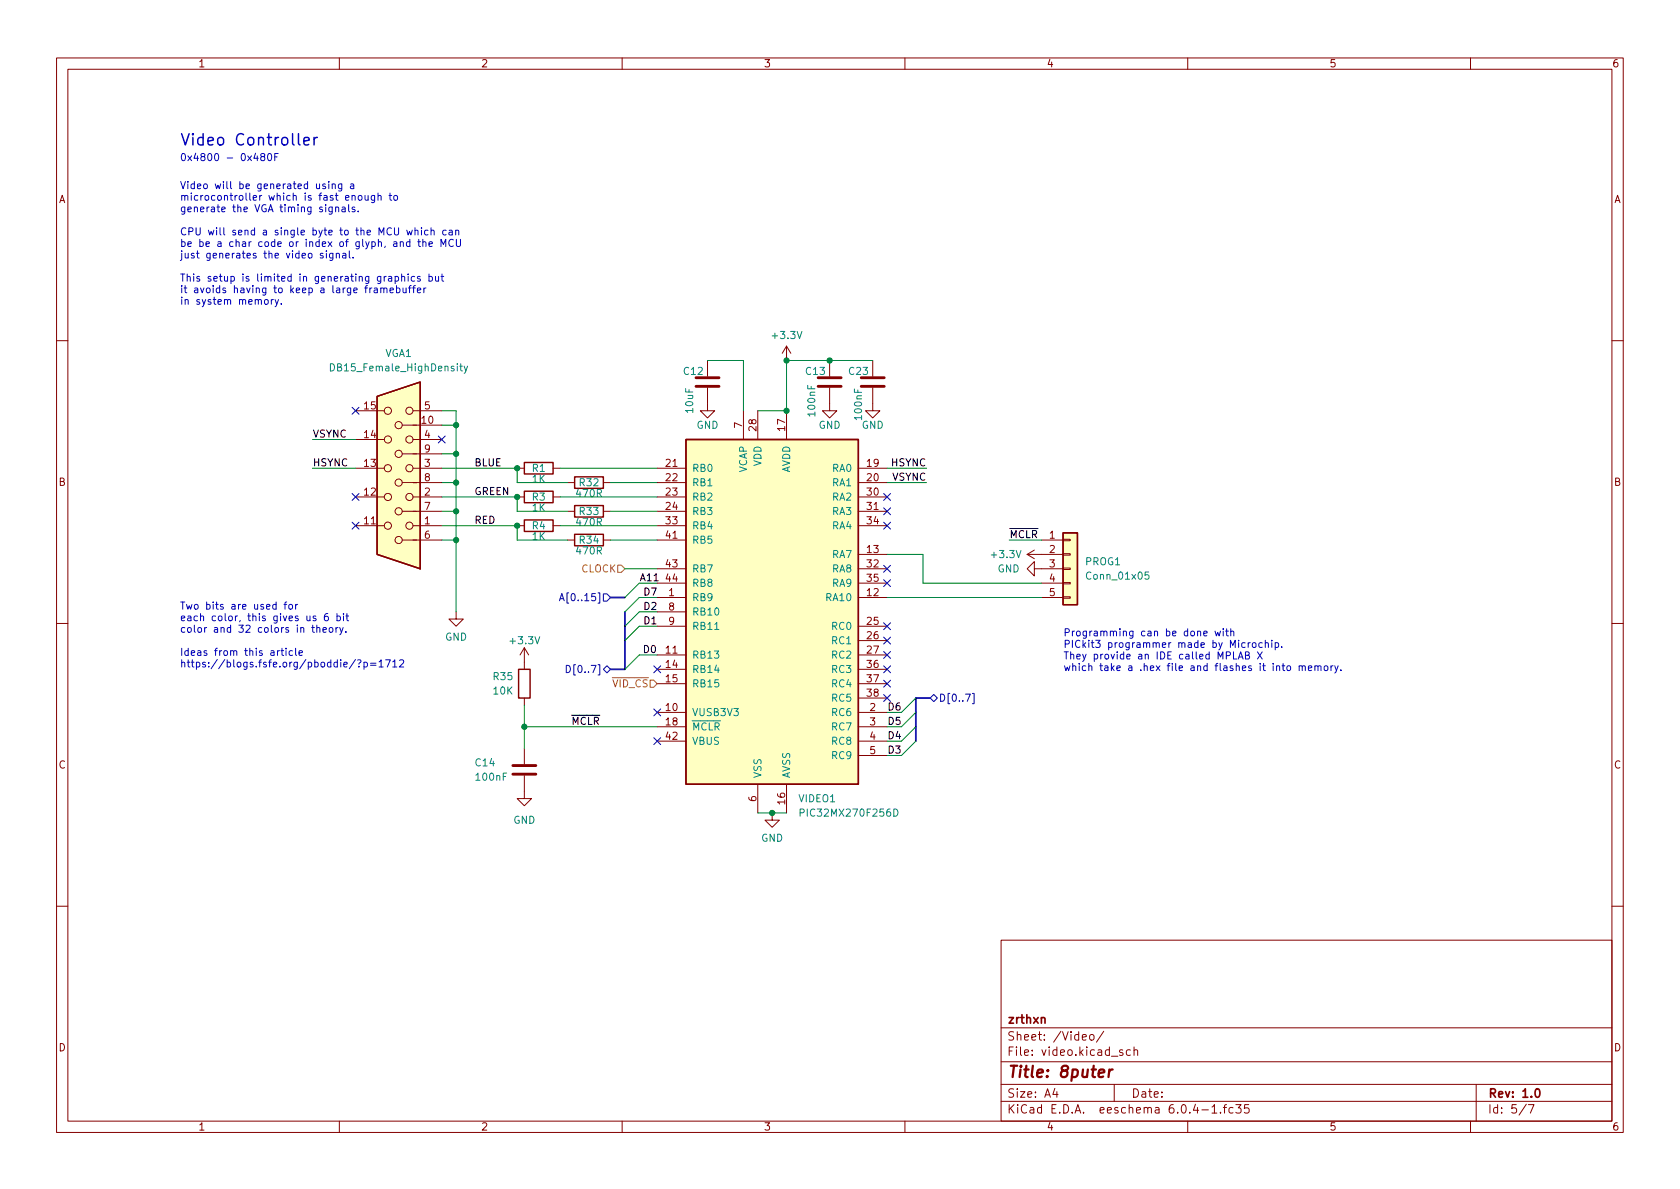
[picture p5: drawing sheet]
<svg xmlns="http://www.w3.org/2000/svg" width="297mm" height="210mm" viewBox="0 0 297 210" stroke-linecap="round" stroke-linejoin="round" font-family="sans-serif">
<g fill="none" stroke="#840000" stroke-width=".18">
<path d="M10 10.2h277v190.1h-277zM12 12.2h273v186.1h-273zM60 10.2v2M110 10.2v2M160 10.2v2M210 10.2v2M260 10.2v2M10 60.2h2M62.9 77.7h5M62.9 72.6h5M71.1 75.2h7M73 77.7h5.1"/>
<path d="M73 72.6h5.1M125.1 68.6v4h1.3l-1.3 1.3-1.3-1.3h1.3M125.1 63.7v2.8M131.4 72.6v5.1M134 72.6v5.1M139.1 61.2v2.5M139.1 72.6v5.1M139.1 61.2l-.8 1.3M139.1 61.2l.7 1.3M146.7 68.6v4h1.3l-1.3 1.3-1.3-1.3h1.3M146.7 63.7v2.8M154.3 68.6v4h1.3l-1.3 1.3-1.3-1.3h1.3"/>
<path d="M154.3 63.7v2.8M285 60.2h2M62.9 82.8h5M62.9 93h5M62.9 87.9h5M71.1 85.3h7M71.1 90.4h7M71.1 95.5h7M71.1 80.3h7M73 82.8h5.1M73 93h5.1M73 87.9h5.1"/>
<path d="M91.4 82.8h1.3M91.4 93h1.3M91.4 87.9h1.3M97.8 82.8h1.3M97.8 93h1.3M97.8 87.9h1.3M100.3 85.3h1.3M100.3 90.4h1.3M100.3 95.5h1.3M106.7 85.3h1.2M106.7 90.4h1.2M106.7 95.5h1.2"/>
<path d="M116.2 82.8h5.1M116.2 85.3h5.1M116.2 90.4h5.1M116.2 95.5h5.1M116.2 93h5.1M116.2 87.9h5.1M151.8 82.8h5M151.8 85.3h5M151.8 90.4h5M151.8 93h5M151.8 87.9h5M151.8 98h5"/>
<path d="M181.6 98h6.4M181.6 98l1.3 .8M182.9 97.3l-1.3 .7M184.1 95.5h3.9M188 97.9h1.2v.3h-1.2zM188 95.4h1.2v.2h-1.2zM10 110.2h2M80.6 108.2v1.3h1.3l-1.3 1.2-1.2-1.2h1.2M92.7 114.5v3.9M92.7 114.5l-.8 1.3M92.7 114.5l.8 1.3M116.2 100.6h5.1"/>
<path d="M116.2 103.1h5.1M116.2 105.7h5.1M116.2 115.8h5.1M116.2 118.4h5.1M116.2 110.7h5.1M116.2 108.2h5.1M151.8 100.6h5M151.8 103.1h5M151.8 105.7h5M151.8 115.8h5M151.8 118.4h5M151.8 110.7h5"/>
<path d="M151.8 113.3h5M182.9 100.6v-1.3l-1.3 1.3 1.3 1.2v-1.2h5.1M184.1 103.1h3.9M184.1 105.7h3.9M188 105.5h1.2v.3h-1.2zM188 103h1.2v.2h-1.2zM188 100.5h1.2v.2h-1.2zM285 110.2h2M92.7 137.2v4h1.3l-1.3 1.3-1.3-1.3h1.3M92.7 123.4v1.3M92.7 132.3v2.8M116.2 126h5.1"/>
<path d="M116.2 120.9h5.1M116.2 128.5h5.1M116.2 131.1h5.1M134 138.7v5.1M139.1 138.7v5.1M151.8 126h5M151.8 120.9h5M151.8 128.5h5M151.8 123.4h5M151.8 131.1h5M151.8 133.6h5M136.5 143.8v1.2h1.3l-1.3 1.3-1.2-1.3h1.2"/>
<path d="M10 160.2h2M177 166.3h108v32h-108zM285 160.2h2M60 198.3v2M110 198.3v2M160 198.3v2M177 194.8h108M177 191.8h108M177 187.8h108M177 181.8h108M186.5 192.5l-.4 1h1M186.9 193v1"/>
<path d="M191.4 183.4l.7-.1-.1-.3-.4-.1-.2 .2v.8h.6M192.7 183.1l.2-.2 .5 .2v.5l-.1 .3h-.4l-.2-.1zM195.1 182.4l-1.2 1.9M197 191.8v3M198.5 185.7l-.4-.1-.2 .2 .1 .3 .5 .1v.4h-.6M199.9 185.7l-.5-.1-.3 .3v.4l.2 .3h.6M200.5 185.8l.2-.2 .4 .1v.9M200.5 185.1v1.5M210 198.3v2M212.5 196.3h1.1M214.3 195.8l.4-.5v1.5M214.3 196.8h.8"/>
<path d="M215.8 196.7v.1M216.3 195.8h.6M216.9 195.3l-.4 .2v1.3M218 195.9l-.4-.1-.3 .3v.4l.1 .3h.6M218.5 195.3h.9l-.5 .6 .5 .1v.7l-.3 .1h-.4l-.2-.1M220.8 195.3h-.7l-.1 .7 .2-.1 .5 .1 .2 .2-.1 .5-.2 .1-.6-.1M260 198.3v2M261 191.8v6.5M269.9 195.3l-1.3 1.9M270.2 195.3h1l-.6 1.5"/>
<circle cx="68.6" cy="72.6" r=".63"/>
<circle cx="68.6" cy="77.7" r=".63"/>
<circle cx="70.5" cy="75.2" r=".63"/>
<circle cx="72.4" cy="77.7" r=".63"/>
<circle cx="72.4" cy="72.6" r=".63"/>
<circle cx="68.6" cy="87.9" r=".63"/>
<circle cx="68.6" cy="93" r=".63"/>
<circle cx="68.6" cy="82.8" r=".63"/>
<circle cx="70.5" cy="85.3" r=".63"/>
<circle cx="70.5" cy="95.5" r=".63"/>
<circle cx="70.5" cy="80.3" r=".63"/>
<circle cx="70.5" cy="90.4" r=".63"/>
<circle cx="72.4" cy="87.9" r=".63"/>
<circle cx="72.4" cy="93" r=".63"/>
<circle cx="72.4" cy="82.8" r=".63"/>
</g>
<path d="M271.6 192.6l.2-.1a.82 .82 0 0 1 .6 .7 .82 .82 0 0 1-.3 .8h-.2a.81 .81 0 0 1-.6-.6 .81 .81 0 0 1 .3-.8z" fill="none" stroke="#840000" stroke-width=".3"/>
<path d="M194.3 189.8l.9-.2v-.4l-.2-.1-.6 .1-.2 1 .3 .3 .5-.1M196.2 189.1l-.2 1.4M196.7 189.1l-.4 .1-.2 .3" fill="none" stroke="#840000" stroke-width=".4"/>
<path d="M66.7 70.1l7.6-2.5v33l-7.6-2.6zM121.3 77.7h30.5v61h-30.5zM92.7 81.8h5.1v2h-5.1zM92.7 91.9h5.1v2.1h-5.1zM92.7 86.9h5.1v2h-5.1zM101.6 84.3h5.1v2.1h-5.1zM101.6 89.4h5.1v2h-5.1zM101.6 94.5h5.1v2h-5.1zM188 94.2h2.5v12.7h-2.5zM91.7 118.4h2v5h-2z" fill="none" stroke="#840000" stroke-width=".25"/>
<g fill="#ffffc2" stroke="#ffffc2" stroke-width=".18">
<path d="M188 94.2h2.5v12.7h-2.5z"/>
<path d="M66.7 70.1l7.6-2.5v33l-7.6-2.6z"/>
<path d="M121.3 77.7h30.5v61h-30.5z"/>
</g>
<path d="M58.4 64.3a.64 .64 0 0 1 .8 .7 .64 .64 0 0 1-.8 .6zM81.3 64.7h.5M81.5 64.3v1.1l.3 .2M82.1 64.7l.3 .9M82.7 64.7l-.5 1.2-.1 .1M126.4 111.3h.7M203.1 101.2h-.6l-.1 .6 .2-.2 .4 .1 .2 .2-.1 .4-.2 .1-.5-.1M141.5 143.7h.6l.1-.2-.1-.3-.6-.1v1.2M158 143.1a.64 .64 0 0 1 .8 .6 .64 .64 0 0 1-.8 .6z" fill="none" stroke="#008484" stroke-width=".18"/>
<path d="M123.1 68.3h4M123.1 66.8h4M144.7 68.3h4M144.7 66.8h4M152.3 68.3h4M152.3 66.8h4M90.7 136.9h4M90.7 135.4h4" fill="none" stroke="#840000" stroke-width=".51"/>
<path d="M109.2 99.9h.7l.6 .7-.6 .6h-.7zM114.9 120.3h.7l.6 .6-.6 .6h-.7z" fill="none" stroke="#848400" stroke-width=".18"/>
<g fill="none" stroke="#000084" stroke-width=".18">
<path d="M62.3 72l1.2 1.2M63.5 72l-1.2 1.2M77.5 77.1l1.2 1.2M78.7 77.1l-1.2 1.2M62.3 87.3l1.2 1.2M62.3 92.3l1.2 1.3M63.5 92.3l-1.2 1.3M63.5 87.3l-1.2 1.2M156.2 100l1.3 1.2M156.2 92.3l1.3 1.3M156.2 89.8l1.3 1.2M156.2 87.3l1.3 1.2"/>
<path d="M157.5 100l-1.3 1.2M157.5 92.3l-1.3 1.3M157.5 89.8l-1.3 1.2M157.5 87.3l-1.3 1.2M98.9 106.2l.4-1.2 .5 1.2M99 105.9h.6M100.1 117.7a.64 .64 0 0 1 .8 .6 .64 .64 0 0 1-.8 .6zM106.7 105h.6l.6 .7-.6 .6h-.6zM107.3 117.7l.6 .7-.6 .6-.6-.6zM115.6 117.7l1.2 1.3M116.8 117.7l-1.2 1.3M156.2 110.1l1.3 1.2"/>
<path d="M156.2 117.7l1.3 1.3M156.2 102.5l1.3 1.2M156.2 112.7l1.3 1.2M156.2 115.2l1.3 1.2M157.5 110.1l-1.3 1.2M157.5 117.7l-1.3 1.3M157.5 102.5l-1.3 1.2M157.5 112.7l-1.3 1.2M157.5 115.2l-1.3 1.2M115.6 130.4l1.2 1.3M115.6 125.4l1.2 1.2M116.8 130.4l-1.2 1.3"/>
<path d="M116.8 125.4l-1.2 1.2M156.2 120.3l1.3 1.2M156.2 122.8l1.3 1.2M157.5 120.3l-1.3 1.2M157.5 122.8l-1.3 1.2M164.5 123.4l.6-.6 .6 .6-.6 .7zM171.9 122.6h.3v1.8h-.3"/>
</g>
<g fill="none" stroke="#0000c2" stroke-width=".18">
<path d="M45.2 27.1l-.3 .9h.8M46.3 27.7l-.2-.3 .1-.1 .1-.2 .4 .1 .1 .2v.2l-.6 .1-.1 .2 .1 .4 .1 .1h.3l.2-.2v-.4l-.2-.1M47.4 27.3l.2-.2a.68 .68 0 0 1 .5 .7 .68 .68 0 0 1-.5 .6l-.2-.1-.1-.4zM48.6 27.7h.4M49.2 27.1h-.6v1.3M57.5 32.6l-.3-.1-.2 .2 .1 .2 .4 .1v.3h-.5M58.1 32.1v.1M58.1 32.5v.9M58.7 32.6l.2-.1 .3 .1 .1 .8M58.7 36.6v1l-.2 .3-.3-.1M58.7 36.7l-.3-.1-.3 .3 .2 .5h.4M58.7 32.5v.9"/>
<path d="M59.3 36.7l.2-.1 .3 .1 .1 .8M59.3 36.6v.9M60.4 32.5v1l-.2 .3-.3-.1M60.4 32.6l-.3-.1-.3 .3 .1 .5h.5M60.5 36.7h.5v.8M61 36.9l-.4 .1-.2 .2 .2 .3 .4-.1M61.6 36.2v1.1l.2 .2M62 32.6h.5v.8M62.2 34.7l.2-.1h.3l.1 .8M62.5 32.8l-.4 .1-.2 .2 .2 .3 .4-.1M62.7 36.7l-.3-.1-.2 .2 .1 .2 .4 .1v.3h-.5M63.3 37.3v.2"/>
<path d="M63.4 34.7l.2-.1 .3 .1 .1 .5-.1 .2h-.3l-.2-.1zM64.5 34.6l.1 .8h.3l.2-.1M65.1 34.6v.8M66.2 34.6v1l-.2 .2h-.3M66.2 34.6h-.3l-.3 .2 .2 .6h.4M66.8 34.7l.2-.1h.3l.1 .8M66.8 34.1v1.3M68.8 34.6h.5M69 34.1v1.1l.3 .2M69.7 34.6h.3l.3 .2v.4l-.3 .2h-.3l-.1-.2zM46.9 53h.3l.2 .2v.4l-.2 .2h-.3l-.1-.2zM48 53v.8"/>
<path d="M48.3 53l-.3 .2M48.6 53l.3 .8M49.2 53l-.4 1.1-.2 .1M49.7 53.7v.1M57.1 44.8h-.3l-.2 .2 .1 .2 .4 .1v.3h-.5M57.7 44.8v.8M58.9 44.8v1l-.3 .3-.3-.1M58.9 44.8h-.4l-.2 .2 .1 .6h.5M59.5 44.9l.1-.1h.3l.1 .8M59.5 44.8v.8M60.6 44.8h.5l.1 .8M61.2 45.1l-.5 .1-.1 .1 .1 .3h.5"/>
<path d="M61.8 44.4v1.1l.1 .1M62.4 45.5v.1M66.2 51h.5v.8M66.7 51.2l-.4 .1-.2 .2 .2 .3 .4-.1M67.3 51l.2-.1 .3 .1 .1 .8M67.3 50.9v.9M67.9 51.1l.2-.2 .3 .1v.8M68.7 48.9h.5l.1 .8M69 51.3l.6-.1-.1-.2-.4-.1-.1 .2v.6h.5M69.3 49.2h-.5l-.1 .2 .1 .3h.5M69.9 48.9h.3l.3 .2-.2 .6h-.4M69.9 48.9v1.2"/>
<path d="M70.1 51l.4-.1 .2 .3-.1 .5h-.5M70.1 50.5v1.3M70.8 42.9l.2-.2 .3 .1v.8M71 49l.2-.1h.3l.1 .8M71 48.5v1.2M71.3 50.9v.8l.3 .1 .2-.2M71.8 50.9v.9M71.9 40.7l.3 .8 .2-.6 .2 .6 .3-.8M72.2 48.5v.1M72.2 48.9v.8M72.2 50.9h.5M72.5 42.8l-.4-.1-.2 .3 .1 .5h.5"/>
<path d="M72.5 42.3v1.3M72.7 50.5l-.3 .2v1.1M73 50.9h.4M73.3 48.9h-.3l-.3 .2 .1 .6h.5M73.4 40.8l.2-.1 .3 .1v.7M73.4 40.3v1.2M73.4 50.5l-.3 .2v1.1M73.8 51.3l.6-.1-.1-.2-.3-.1-.2 .2 .1 .6h.4M73.9 42.7h.4M74 42.3v1.1l.3 .2M74.3 48.9h-.3l-.2 .2 .1 .1 .4 .2v.3h-.5M74.5 40.3v.1"/>
<path d="M74.5 40.7v.8M74.8 42.9l.1-.2 .3 .1 .1 .8M74.8 42.3v1.3M74.9 50.9v.9M75.3 50.9l-.4 .3M75.7 40.8l-.4-.1-.2 .2 .1 .6h.5M75.9 43.2l.6-.2-.1-.2-.4-.1-.1 .2v.6h.5M75.9 48.9h.3l.3 .2-.2 .6h-.4M75.9 48.5v1.2M76.2 40.8l.2-.1 .3 .1 .1 .7M76.2 40.3v1.2M77 48.9l.1 .8h.3l.1-.1"/>
<path d="M77.5 48.9v.8M78 43.6v-1.3l.4 .9 .4-.9v1.3M78 48.9h.5M78.2 48.5v1l.3 .2M78.9 40.8l-.4-.1-.2 .2 .1 .6h.5M79.4 40.8h.5l.1 .7M80 41l-.5 .1-.1 .1 .1 .3h.5M80.1 42.4a.6 .6 0 0 0-.8 .5 .6 .6 0 0 0 .6 .7l.2-.1M80.6 40.8l.2-.1 .3 .1v.7M80.6 40.7v.8M80.7 42.3v1l.2 .3h.3l.2-.3v-1M49.4 115.1l-.3 .2"/>
<path d="M49.7 115.1h.5M49.8 114.6v1.1l.4 .2M50.2 106.9h.5M50.6 114.6v.2M50.6 115.1v.8M50.7 106.5l-.3 .1v1.1M51.2 106.9h.3l.2 .2v.4l-.2 .2h-.3l-.1-.2zM51.7 115.1h-.3l-.3 .2 .1 .5h.5M52.3 114.6v1.1l.1 .2M52.3 106.9v.8M52.6 106.9l-.3 .2M52.9 115.5l.6-.1-.1-.3h-.3l-.2 .1v.6h.5"/>
<path d="M55.1 111h.5M55.3 110.5v1.1l.3 .2M55.8 109l-.3-.1-.1 .2v.2l.4 .1v.3h-.4M56 111.1l.2-.1h.3l.1 .8M56 110.5v1.3M57.1 111.4l.6-.1-.1-.3h-.3l-.2 .1 .1 .7h.4M58 108.5l-.4 .1a.86 .86 0 0 0 0 1.2l.4-.2 .1-.4-.3-.2h-.2l-.3 .2M58.3 111h.3l.3 .2v.4l-.3 .2h-.3l-.1-.2zM59.4 111v.8M59.6 109l.3-.1 .3 .3-.1 .5h-.5M59.6 108.5v1.3M59.8 111l-.4 .2"/>
<path d="M60.1 111l.3 .8M60.7 111l-.4 1.1-.2 .1M60.7 108.5v.1M60.7 108.9v.9M61.2 111.7v.1M61.2 108.9h.4M61.3 108.5v1.1l.3 .2M62.9 116.6l-1.1 1.7M63.2 116.7h.4l.2 .2-.3 .6M63.5 117.8v.1M64.4 117.2l.3-.1 .3 .2-.2 .6h-.4M64.4 117.1v1.3"/>
<path d="M65.5 117.3h1M65.5 117.6h1M67 117l.4-.3v1.2M67 117.9h.7M68.2 116.7h.8l-.5 1.2M69.4 117l.4-.3v1.2M69.4 117.9h.8M70.7 116.8l.4-.1 .3 .3-.8 .9h.8M212.8 112l.6-.1v-.2l-.4-.1-.2 .2 .1 .6h.5M214.8 111.6l.3 .8 .2-.6 .3 .6 .2-.8M216.3 111.2v.1M216.3 111.6v.8"/>
<path d="M216.7 111.6h.5M216.9 111.2v1.1l.3 .1M217.6 111.7l.2-.1 .3 .1 .1 .7M217.6 111.2v1.2M218.1 115.3v1.2h.6M218.9 116.5l.5-1.2 .4 1.2M219.1 116.2h.6M220.1 113.7l-.3-.1-.3 .3 .2 .5h.4M220.2 115.9l.6-.1 .1-.2-.1-.2-.6-.1v1.2h.5l.2-.1v-.3l-.3-.2M220.7 113.6v.9M221.1 113.6l-.4 .3M221.5 113.7l.3-.1 .3 .3v.4l-.3 .2-.3-.1-.1-.1z"/>
<path d="M222.3 115.3l.9 1.2M223.2 113.7l-.4-.1-.2 .3 .1 .5h.5M223.2 115.3l-.9 1.2M223.7 113.8l.2-.2 .3 .1 .1 .8M223.7 113.2v1.3M224.9 113.2v.1M224.9 113.6v.9M225.5 113.7l.3-.1 .3 .3-.1 .5h-.5M225.5 113.6v1.3M226.6 114.4v.1M226.7 117.7h.5M226.9 117.3v1.1l.3 .2"/>
<path d="M227.6 117.8l.4-.1 .2 .3v.3l-.2 .3-.4-.1-.1-.2zM229.7 117.9l.2-.2 .3 .1v.8M229.7 117.7v.9M230.2 117.9l.2-.2 .3 .1 .1 .8M231.3 118.2l.6-.2v-.2l-.4-.1-.2 .2 .1 .6h.5M232.5 117.9l.2-.2 .3 .1v.8M232.5 117.7v.9M233 117.9l.2-.2 .3 .1 .1 .8M234.2 117.8l.3-.1 .3 .3v.3l-.3 .3-.3-.1-.1-.2zM235.3 117.7v.9M235.7 117.7l-.4 .3M236 117.7l.3 .9"/>
<path d="M236.6 117.7l-.4 1.2-.2 .1M237.1 118.5v.1"/>
</g>
<path d="M53.7 25l1-.2-.1-.4-.6-.1-.3 .3 .1 .9 .2 .1 .6-.1M55.5 24.3v1.3M56.1 24.3a.51 .51 0 0 0-.6 .4" fill="none" stroke="#0000c2" stroke-width=".25"/>
<path d="M107.9 105.7h2.6M110.5 108.2v10.2h-2.6M164.5 123.4h-2.6v7.7" fill="none" stroke="#000084" stroke-width=".3"/>
<g fill="none" stroke="#008400" stroke-width=".18">
<path d="M55.2 77.7h7.7M78.1 72.6h2.5v35.6M78.1 75.2h2.5M125.1 63.7h6.3v8.9M154.3 63.7h-15.2v8.9h-5.1M55.2 82.8h7.7M78.1 82.8h13.3v2.5h8.9M78.1 90.4h2.5M78.1 87.9h13.3v2.5h8.9M78.1 95.5h2.5M78.1 93h13.3v2.5h8.9M78.1 85.3h2.5"/>
<path d="M78.1 80.3h2.5M99.1 82.8h17.1M99.1 87.9h17.1M99.1 93h17.1M107.9 90.4h8.3M107.9 95.5h8.3M107.9 85.3h8.3M156.8 82.8h7M156.8 98h6.4v5.1h20.9M156.8 85.3h7M178.4 95.5h5.7M110.5 100.6h5.7"/>
<path d="M116.2 115.8h-3.2l-2.5 2.6M116.2 103.1h-3.2l-2.5 2.6M116.2 105.7h-3.2l-2.5 2.5M116.2 108.2h-3.2l-2.5 2.5M116.2 110.7h-3.2l-2.5 2.6M156.8 105.7h27.3M92.7 128.5h23.5M92.7 124.7v7.6M161.9 128.5l-2.5 2.6M161.9 131.1l-2.5 2.5M161.9 126l-2.5 2.5M161.9 123.4l-2.5 2.6"/>
<path d="M134 143.8h5.1"/>
</g>
<g fill="#008400" stroke="#008400" stroke-width=".18">
<circle cx="92.7" cy="128.5" r=".46"/>
<circle cx="91.4" cy="87.9" r=".46"/>
<circle cx="91.4" cy="93" r=".46"/>
<circle cx="91.4" cy="82.8" r=".46"/>
<circle cx="80.6" cy="80.3" r=".46"/>
<circle cx="80.6" cy="85.3" r=".46"/>
<circle cx="80.6" cy="95.5" r=".46"/>
<circle cx="80.6" cy="75.2" r=".46"/>
<circle cx="80.6" cy="90.4" r=".46"/>
<circle cx="136.5" cy="143.8" r=".46"/>
<circle cx="146.7" cy="63.7" r=".46"/>
<circle cx="139.1" cy="63.7" r=".46"/>
<circle cx="139.1" cy="72.6" r=".46"/>
</g>
<text font-size="2.8" fill="#0000c2" x="31.7" y="25.7">Video Controller</text>
<text font-size="2.8" fill="#840000" x="178" y="190.6">Title: 8puter</text>
<g font-size="2.1" fill="#840000">
<text x="178" y="184">Sheet: /Video/</text>
<text x="178" y="181">zrthxn</text>
<text x="178" y="186.7">File: video.kicad_sch</text>
<text x="178" y="196.9">KiCad E.D.A. eeschema 6.0.4-1.fc35</text>
<text x="178" y="194.1">Size: A4</text>
<text x="200" y="194.1">Date:</text>
<text x="263" y="194.1">Rev: 1.0</text>
<text x="263" y="196.9">Id: 5/7</text>
</g>
<g font-size="1.8" fill="#840000">
<text x="35" y="11.9">1</text>
<text x="85" y="11.9">2</text>
<text x="135" y="11.9">3</text>
<text x="185" y="11.9">4</text>
<text x="235" y="11.9">5</text>
<text x="285" y="11.9">6</text>
<text x="10.3" y="35.9">A</text>
<text x="285.3" y="35.9">A</text>
<text x="64.4" y="77.5">14</text>
<text x="64.4" y="72.4">15</text>
<text x="74.6" y="74.9">10</text>
<text x="75.1" y="77.5">4</text>
<text x="75.1" y="72.4">5</text>
<text x="131.2" y="75.7" transform="rotate(-90 131.2 75.7)">7</text>
<text x="133.7" y="76.2" transform="rotate(-90 133.7 76.2)">28</text>
<text x="138.8" y="76.2" transform="rotate(-90 138.8 76.2)">17</text>
<text x="64.4" y="82.5">13</text>
<text x="75.1" y="82.5">3</text>
<text x="75.1" y="80">9</text>
<text x="117.8" y="82.5">21</text>
<text x="153.3" y="82.5">19</text>
<text x="10.3" y="85.9">B</text>
<text x="64.4" y="87.6">12</text>
<text x="75.1" y="87.6">2</text>
<text x="75.1" y="85.1">8</text>
<text x="117.8" y="85.1">22</text>
<text x="117.8" y="87.6">23</text>
<text x="153.3" y="85.1">20</text>
<text x="153.3" y="87.6">30</text>
<text x="285.3" y="85.9">B</text>
<text x="64.4" y="92.7">11</text>
<text x="75.1" y="92.7">1</text>
<text x="75.1" y="95.2">6</text>
<text x="75.1" y="90.2">7</text>
<text x="117.8" y="90.2">24</text>
<text x="117.8" y="92.7">33</text>
<text x="117.8" y="95.2">41</text>
<text x="153.3" y="90.2">31</text>
<text x="153.3" y="92.7">34</text>
<text x="117.8" y="100.3">43</text>
<text x="153.3" y="97.8">13</text>
<text x="153.3" y="100.3">32</text>
<text x="185.6" y="97.8">2</text>
<text x="185.6" y="100.3">3</text>
<text x="117.8" y="102.9">44</text>
<text x="118.3" y="105.4">1</text>
<text x="118.3" y="107.9">8</text>
<text x="153.3" y="105.4">12</text>
<text x="153.3" y="102.9">35</text>
<text x="185.6" y="102.9">4</text>
<text x="185.6" y="105.4">5</text>
<text x="118.3" y="110.5">9</text>
<text x="153.3" y="110.5">25</text>
<text x="153.3" y="113">26</text>
<text x="117.8" y="115.6">11</text>
<text x="117.8" y="118.1">14</text>
<text x="153.3" y="115.6">27</text>
<text x="153.3" y="118.1">36</text>
<text x="117.8" y="125.7">10</text>
<text x="117.8" y="120.6">15</text>
<text x="153.3" y="120.6">37</text>
<text x="153.3" y="123.2">38</text>
<text x="153.8" y="125.7">2</text>
<text x="117.8" y="128.3">18</text>
<text x="117.8" y="130.8">42</text>
<text x="153.8" y="128.3">3</text>
<text x="153.8" y="130.8">4</text>
<text x="10.3" y="135.9">C</text>
<text x="153.8" y="133.3">5</text>
<text x="285.3" y="135.9">C</text>
<text x="133.7" y="141.7" transform="rotate(-90 133.7 141.7)">6</text>
<text x="138.8" y="142.2" transform="rotate(-90 138.8 142.2)">16</text>
<text x="10.3" y="185.9">D</text>
<text x="285.3" y="185.9">D</text>
<text x="35" y="199.9">1</text>
<text x="85" y="199.9">2</text>
<text x="135" y="199.9">3</text>
<text x="185" y="199.9">4</text>
<text x="235" y="199.9">5</text>
<text x="285" y="199.9">6</text>
</g>
<g font-size="1.8" fill="#0000c2">
<text x="31.7" y="28.5">0x4800 - 0x480F</text>
<text x="31.7" y="33.4">Video will be generated using a</text>
<text x="31.7" y="35.5">microcontroller which is fast enough to</text>
<text x="31.7" y="37.5">generate the VGA timing signals.</text>
<text x="31.7" y="41.6">CPU will send a single byte to the MCU which can</text>
<text x="31.7" y="43.7">be be a char code or index of glyph, and the MCU</text>
<text x="31.7" y="45.7">just generates the video signal.</text>
<text x="31.7" y="49.8">This setup is limited in generating graphics but</text>
<text x="31.7" y="51.8">it avoids having to keep a large framebuffer</text>
<text x="31.7" y="53.9">in system memory.</text>
<text x="31.7" y="107.8">Two bits are used for</text>
<text x="31.7" y="109.8">each color, this gives us 6 bit</text>
<text x="31.7" y="111.9">color and 32 colors in theory.</text>
<text x="188" y="112.5">Programming can be done with</text>
<text x="31.7" y="116">Ideas from this article</text>
<text x="31.7" y="118">https://blogs.fsfe.org/pboddie/?p=1712</text>
<text x="188" y="114.6">PICkit3 programmer made by Microchip.</text>
<text x="188" y="116.6">They provide an IDE called MPLAB X</text>
<text x="188" y="118.6">which take a .hex file and flashes it into memory.</text>
</g>
<g font-size="1.8" fill="#008484">
<text x="136.7" y="59.9">+3.3V</text>
<text x="59" y="65.7">DB15_Female_HighDensity</text>
<text x="68.1" y="63.1">VGA1</text>
<text x="121" y="66.3">C12</text>
<text x="142.5" y="66.3">C13</text>
<text x="150.2" y="66.3">C23</text>
<text x="122.6" y="72.9" transform="rotate(-90 122.6 72.9)">10uF</text>
<text x="123.1" y="75.8">GND</text>
<text x="144.1" y="73.5" transform="rotate(-90 144.1 73.5)">100nF</text>
<text x="144.7" y="75.8">GND</text>
<text x="152.3" y="75.8">GND</text>
<text x="152.4" y="74.1" transform="rotate(-90 152.4 74.1)">100nF</text>
<text x="94.1" y="83.4">R1</text>
<text x="122.3" y="83.4">RB0</text>
<text x="132.1" y="83.6" transform="rotate(-90 132.1 83.6)">VCAP</text>
<text x="134.6" y="82.5" transform="rotate(-90 134.6 82.5)">VDD</text>
<text x="139.7" y="83.7" transform="rotate(-90 139.7 83.7)">AVDD</text>
<text x="147.2" y="83.4">RA0</text>
<text x="94.1" y="85.3">1K</text>
<text x="94.1" y="88.5">R3</text>
<text x="102" y="87.9">470R</text>
<text x="102.5" y="86">R32</text>
<text x="122.3" y="86">RB1</text>
<text x="122.3" y="88.5">RB2</text>
<text x="147.2" y="86">RA1</text>
<text x="147.2" y="88.5">RA2</text>
<text x="94.1" y="93.6">R4</text>
<text x="94.1" y="95.5">1K</text>
<text x="94.1" y="90.4">1K</text>
<text x="102" y="93">470R</text>
<text x="102.5" y="91.1">R33</text>
<text x="122.3" y="91.1">RB3</text>
<text x="122.3" y="93.6">RB4</text>
<text x="147.2" y="91.1">RA3</text>
<text x="147.2" y="93.6">RA4</text>
<text x="102" y="98">470R</text>
<text x="102.5" y="96.1">R34</text>
<text x="122.3" y="96.1">RB5</text>
<text x="122.3" y="101.2">RB7</text>
<text x="147.2" y="98.7">RA7</text>
<text x="147.2" y="101.2">RA8</text>
<text x="175.5" y="98.7">+3.3V</text>
<text x="176.4" y="101.2">GND</text>
<text x="191.9" y="99.9">PROG1</text>
<text x="122.3" y="106.3">RB9</text>
<text x="122.3" y="103.8">RB8</text>
<text x="146.2" y="106.3">RA10</text>
<text x="147.2" y="103.8">RA9</text>
<text x="192.4" y="102.5">Conn_01x05</text>
<text x="78.7" y="113.3">GND</text>
<text x="90.4" y="113.9">+3.3V</text>
<text x="122.3" y="108.8">RB10</text>
<text x="122.3" y="111.4">RB11</text>
<text x="147.2" y="111.4">RC0</text>
<text x="147.2" y="113.9">RC1</text>
<text x="122.3" y="116.5">RB13</text>
<text x="122.3" y="119">RB14</text>
<text x="147.2" y="116.5">RC2</text>
<text x="147.2" y="119">RC3</text>
<text x="87.3" y="120.3">R35</text>
<text x="87.3" y="122.8">10K</text>
<text x="122.3" y="121.5">RB15</text>
<text x="147.2" y="121.5">RC4</text>
<text x="147.2" y="124.1">RC5</text>
<text x="122.3" y="126.6">VUSB3V3</text>
<text x="122.3" y="129.2">~{MCLR}</text>
<text x="122.3" y="131.7">VBUS</text>
<text x="147.2" y="126.6">RC6</text>
<text x="147.2" y="129.2">RC7</text>
<text x="147.2" y="131.7">RC8</text>
<text x="84.1" y="135.5">C14</text>
<text x="134.6" y="137.7" transform="rotate(-90 134.6 137.7)">VSS</text>
<text x="139.7" y="137.7" transform="rotate(-90 139.7 137.7)">AVSS</text>
<text x="147.2" y="134.2">RC9</text>
<text x="84.3" y="138">100nF</text>
<text x="141.2" y="141.9">VIDEO1</text>
<text x="90.7" y="145.7">GND</text>
<text x="134.6" y="148.8">GND</text>
<text x="142.2" y="144.4">PIC32MX270F256D</text>
</g>
<g font-size="1.8">
<text x="55.2" y="77.4">VSYNC</text>
<text x="55.2" y="82.4">HSYNC</text>
<text x="83.8" y="82.4">BLUE</text>
<text x="157.6" y="82.4">HSYNC</text>
<text x="83.8" y="87.5">GREEN</text>
<text x="157.7" y="85">VSYNC</text>
<text x="83.8" y="92.6">RED</text>
<text x="178.4" y="95.1">~{MCLR}1</text>
<text x="113" y="102.8">A11</text>
<text x="113.7" y="105.3">D7</text>
<text x="113.7" y="107.8">D2</text>
<text x="113.7" y="110.4">D1</text>
<text x="113.9" y="115.5">D0</text>
<text x="101" y="128.2">~{MCLR}</text>
</g>
<g font-size="1.8" fill="#848400">
<text x="102.7" y="101.2">CLOCK</text>
<text x="107" y="121.5">~{VID_CS}</text>
</g>
<g font-size="1.8" fill="#000084">
<text x="100.1" y="106.3">A[0..15]</text>
<text x="101.1" y="119">D[0..7]</text>
<text x="165.9" y="124.1">D[0..7]</text>
</g>
<g font-size="1.8" fill="#008400">
<text x="156.8" y="125.6">D6</text>
<text x="156.8" y="128.2">D5</text>
<text x="156.8" y="130.7">D4</text>
<text x="156.8" y="133.2">D3</text>
</g>
</svg>
